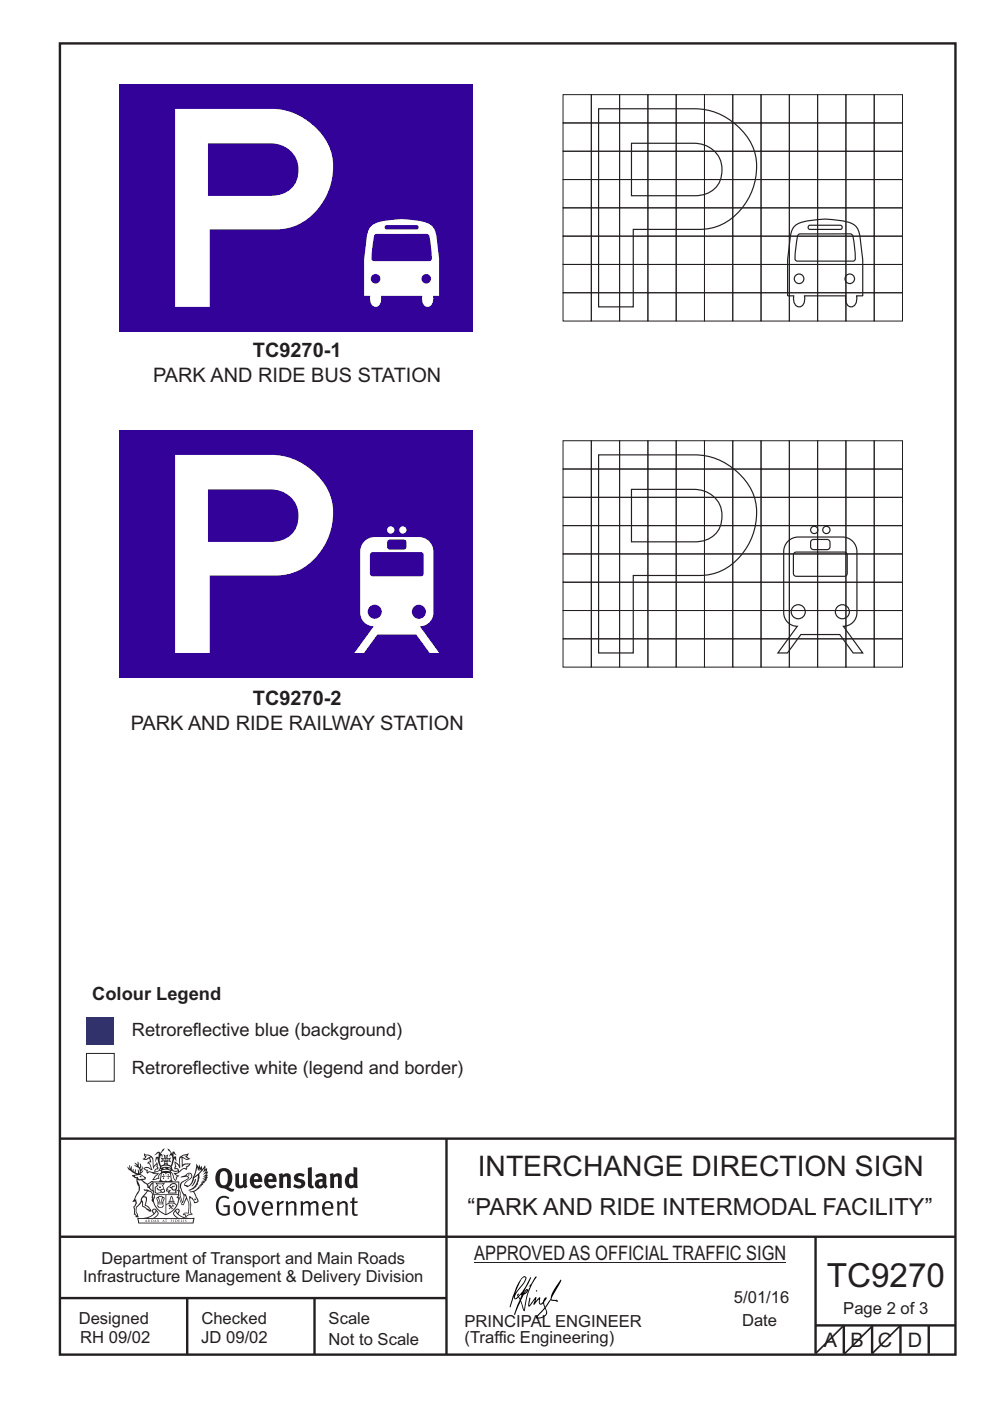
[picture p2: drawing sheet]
<svg xmlns="http://www.w3.org/2000/svg" width="210mm" height="297mm" viewBox="0 0 210 297" stroke-linecap="round" stroke-linejoin="round" font-family="sans-serif">
<g fill="none" stroke="#231f20" stroke-width=".51">
<path d="M12.7 9.2h190v278h-190zM12.7 241.4h189.9M94.7 241.4v45.8M12.7 275.2h82M12.7 262.2h190.1M39.7 275.2v12M66.7 275.2v12M173 262.2v24.8M173 281h29.6M179 281v6M185 281v6M191 281v6"/>
<path d="M197 281v6"/>
</g>
<g fill="#231f20">
<path d="M47 248.5a2.55 2.55 0 0 0 0 2.7l.3 .1a.81 .81 0 0 0 1-.9v-.6a1.04 1.04 0 0 0-1.1-1.5zM46.3 248.1a1.82 1.82 0 0 1 2.1-.2 1.82 1.82 0 0 1 .9 1.9 2.29 2.29 0 0 1-.8 1.9l.7 .3h.5l-.2 .6a2.87 2.87 0 0 1-2-.7 2.12 2.12 0 0 1-1.7-3.1z" fill-rule="evenodd"/>
<path d="M49.9 248.9l.8-.2v2a.46 .46 0 0 0 .2 .6 .46 .46 0 0 0 .7-.2v-2.2l.7-.2v2.4l.2 .5-.6 .4-.2-.3a1.02 1.02 0 0 1-1.2 .2 1.02 1.02 0 0 1-.6-1.1z" fill-rule="evenodd"/>
<path d="M54 249.5l-.1 .5h.9a.49 .49 0 0 0-.2-.6 .49 .49 0 0 0-.6 .1zM53.4 249.2a1.34 1.34 0 0 1 1.6-.3 1.34 1.34 0 0 1 .6 1.5v.2h-1.7a.77 .77 0 0 0 .5 .8 .77 .77 0 0 0 .9-.3l.3 .4a1.59 1.59 0 0 1-2.1 .2 1.59 1.59 0 0 1-.4-2z" fill-rule="evenodd"/>
<path d="M57 249.5l-.1 .5h.9a.49 .49 0 0 0-.2-.6 .49 .49 0 0 0-.6 .1zM56.4 249.2a1.34 1.34 0 0 1 1.6-.3 1.34 1.34 0 0 1 .7 1.5v.2h-1.8a.77 .77 0 0 0 .5 .8 .77 .77 0 0 0 .9-.3l.3 .4a1.59 1.59 0 0 1-2 .2 1.59 1.59 0 0 1-.5-2z" fill-rule="evenodd"/>
<path d="M59.1 248.9l.8-.2 .1 .4a.95 .95 0 0 1 1-.3 .95 .95 0 0 1 .7 .8v2.3h-.8v-2.3a.46 .46 0 0 0-.8 .1v2.2h-.9z" fill-rule="evenodd"/>
<path d="M62.5 249.1a1.75 1.75 0 0 1 2.1-.1l-.2 .5-.6-.2a.43 .43 0 0 0-.6 .3l.4 .3a1.04 1.04 0 0 1 1.2 1.2 1.04 1.04 0 0 1-1.4 .9l-1.2-.4 .3-.6 1 .4 .4-.4a.88 .88 0 0 0-1-.5l-.4-.2-.1-.4z" fill-rule="evenodd"/>
<path d="M65.3 247.6l.8-.2 .1 3.8 .2 .2 .2 .5a.88 .88 0 0 1-1-.1 .88 .88 0 0 1-.3-1z" fill-rule="evenodd"/>
<path d="M67.8 250.6a.43 .43 0 0 0-.1 .7 .43 .43 0 0 0 .7-.1v-.7zM66.8 249.2a1.7 1.7 0 0 1 2.4 .1v1.8l.3 .4-.4 .5-.5-.3a1.03 1.03 0 0 1-1.7-.2 1.03 1.03 0 0 1 .8-1.5h.7v-.4a.8 .8 0 0 0-1.2 .1z" fill-rule="evenodd"/>
<path d="M69.9 248.9l.8-.2 .1 .4a.95 .95 0 0 1 1-.3 .95 .95 0 0 1 .7 .8v2.3h-.8v-2.3a.46 .46 0 0 0-.8 .1v2.2h-.8z" fill-rule="evenodd"/>
<path d="M74.3 249.5a1.48 1.48 0 0 0 0 1.7l.4 .1 .3-.2v-1.5l-.3-.2zM75 247.4l.8 .2 .1 4.3h-.7l-.1-.2a1.26 1.26 0 0 1-1.4 0 1.26 1.26 0 0 1-.6-1.3 1.29 1.29 0 0 1 .5-1.3 1.29 1.29 0 0 1 1.4-.2z" fill-rule="evenodd"/>
<path d="M46.4 253.9a1.72 1.72 0 0 1 2.2 0l-.2 .3a1.24 1.24 0 0 0-1.4-.1 1.24 1.24 0 0 0-.7 1.3 1.49 1.49 0 0 0 1.3 2l.7-.2v-1.3h-.9l-.1-.4h1.4v2a1.93 1.93 0 0 1-2.2-.1 1.93 1.93 0 0 1-.7-2.2l.2-.7z" fill-rule="evenodd"/>
<path d="M50.3 255.2a1.65 1.65 0 0 0 .3 2.2 .99 .99 0 0 0 1-1.5 .78 .78 0 0 0-.4-.8 .78 .78 0 0 0-.9 .1zM50 254.9a1.33 1.33 0 0 1 1.6-.1 1.33 1.33 0 0 1 .5 1.5 1.31 1.31 0 0 1-1.3 1.5 1.31 1.31 0 0 1-1.3-1.6l.1-.5z" fill-rule="evenodd"/>
<path d="M52.5 254.7l.4-.1 .9 2.6 .8-2.5h.5l-1.1 3h-.5z" fill-rule="evenodd"/>
<path d="M56.2 255.2l-.2 .7h1.4a.7 .7 0 0 0-.3-.8 .7 .7 0 0 0-.9 .1zM55.9 255a1.22 1.22 0 0 1 1.5-.2 1.22 1.22 0 0 1 .5 1.5h-1.9a.93 .93 0 0 0 .5 1 .93 .93 0 0 0 1.2-.2l.1 .3a1.43 1.43 0 0 1-1.7 .1 1.43 1.43 0 0 1-.6-1.7z" fill-rule="evenodd"/>
<path d="M58.7 254.8l.4-.2 .1 .5 .4-.3 .6-.2-.2 .6a.66 .66 0 0 0-.8 .6v1.9h-.4z" fill-rule="evenodd"/>
<path d="M60.6 254.8l.4-.2 .1 .5a.94 .94 0 0 1 1-.4 .94 .94 0 0 1 .8 .7v2.3h-.5l-.1-2.5a.81 .81 0 0 0-1.2 .3v2.2h-.4z" fill-rule="evenodd"/>
<path d="M63.7 254.7l.5-.1 .1 .5 .4-.3a.78 .78 0 0 1 1.1 .3 .9 .9 0 0 1 1-.5 .9 .9 0 0 1 .7 .8v2.3h-.4l-.1-2.5a.67 .67 0 0 0-1.1 .3v2.2h-.5v-2.4l-.4-.2-.7 .4v2.2h-.5z" fill-rule="evenodd"/>
<path d="M69 255.2l-.2 .7h1.4a.7 .7 0 0 0-.3-.8 .7 .7 0 0 0-.9 .1zM68.7 255a1.22 1.22 0 0 1 1.5-.2 1.22 1.22 0 0 1 .5 1.5h-1.9a.93 .93 0 0 0 .5 1 .93 .93 0 0 0 1.2-.2l.1 .3a1.44 1.44 0 0 1-1.7 .1 1.44 1.44 0 0 1-.6-1.7z" fill-rule="evenodd"/>
<path d="M71.4 254.8l.5-.2 .1 .5a.94 .94 0 0 1 1-.4 .94 .94 0 0 1 .7 .7v2.3h-.4l-.1-2.5a.81 .81 0 0 0-1.2 .3v2.2h-.5z" fill-rule="evenodd"/>
<path d="M74.7 254l.5-.2v.9h.7l-.1 .4h-.7l.1 2.2 .1 .1h.5l.1 .3a.75 .75 0 0 1-1.2-.6v-2h-.4v-.4h.4z" fill-rule="evenodd"/>
<path d="M30.8 244.9l1.1 .3-.9 .5h-.4l.5-.5zM31.8 245.5l.2-.1a2.44 2.44 0 0 1 .4 2l.1 .4 .7-1-.1 .6 .3 .3a.57 .57 0 0 0-.6 .8l-1-.2-.5 .2 .1-.5-.7-.2 .6-.2 1 .5 .1-.1-.6-1.3-.2-.1 .5-.1zM30.7 244.5l-.2 .4 .3 .4-.6 .4a1.04 1.04 0 0 0 1.4-.1l.2 .7h-.4l-.2 .4a.94 .94 0 0 1 .9 1.1l-.2-.1a1.16 1.16 0 0 0-1.5-.1l.3 .4 .4 .2 .1 .5 .2 .2v-.2a.94 .94 0 0 1 1.1 .2h.9l-1.2 1.2a1.13 1.13 0 0 0 1.2-.2l.4-.1-.1-.4 .5-.7a.83 .83 0 0 0-.6 1.1l-.3-.1-.7 .3 1.1-1.4-.5 .2-.5-.1 1.3-.5-.2-.2-.8 .4v-.3l.2-.2 .3 .1 .1-.3-.2-.4v-.6l-.2-.3-.6 .9v-.7a1.42 1.42 0 0 0-1.7-1.8z" fill-rule="evenodd"/>
<path d="M38.5 245.3l.5-.3 .7-.1-.6 .3 .8 .5h-.3zM38.3 245.5h.2l.1 2a1.69 1.69 0 0 1 1.5-.7l-.7 .5 .1 .5a1.1 1.1 0 0 0-1.5 .6l-.1-.5-.2-.2h-.5l.2-.4-.2-.7a1.42 1.42 0 0 1 .8 1.1l.2-.1zM37.1 246.2l.1 1-.2 .3v.5l.6-.1 .1 .2a.96 .96 0 0 1-1.1-.1l-.1 .1a1.06 1.06 0 0 0 1.3 .2v.1a.72 .72 0 0 1-1 .2l.3 .5 .6 .3-.4 .1-.1 .7-.3-.4-.3-1.1-.4-.4 .4 .9a1.54 1.54 0 0 0 .6 1.2l.2-.3a.58 .58 0 0 1 .5-.7l.1-.2h-.3l-.4-.3 .9-.5a.93 .93 0 0 1 1.1-.5l.1 .2 .2-.1 .1-.5a.99 .99 0 0 0 .7-.9l-1.3 .1-.4 .3v-1.5l.9 .4 .8-.3h-.3l-.5-.4 .4-.7-.7 .2a1.46 1.46 0 0 0-1.3 2.1v.4l-.2-.4z" fill-rule="evenodd"/>
<path d="M35.6 248.9l.2 .1-.1 .4h.3l-.3 .1v.5l-.1-.6h-.3l.3-.1z" fill-rule="evenodd"/>
<path d="M34.6 248.9l.2 .1-.1 .3 .4 .1h-.4v.6l-.1-.5-.3-.1h.3z" fill-rule="evenodd"/>
<path d="M34.3 248.8a.57 .57 0 0 1 .9 .2 .57 .57 0 0 1 .9-.2l.2 1.4-.2 .1a.57 .57 0 0 1-.9-.1 .69 .69 0 0 1-1.1 0zM34.2 248.1l-.3 2.1-.2 .4h2.9l-.1-.4-.3-2.1h-.2v.3l-.8-.1-.9 .1 .1-.3z" fill-rule="evenodd"/>
<path d="M34.2 252.4a.3 .3 0 0 0 .6 0 .3 .3 0 0 0-.6 0zM33.3 251l.3 .3-.3 .3a.79 .79 0 0 0 0 1.3l.8-.2-.1-.3a.55 .55 0 0 1-.7-.6h.1l.1 .3 .4 .1 .8-.2-.4-.7 .4-.3-.7 .1zM33 250.7l1.1 .2 .9-.2-.4 .7 .4 1.1a.56 .56 0 0 1-.8 .3l-.2 .1a.73 .73 0 0 1-.9 .1 .73 .73 0 0 1-.3-.9v-.4l.5-.4z" fill-rule="evenodd"/>
<path d="M35.6 251.9l.7-.5a.58 .58 0 0 1 1-.1 .58 .58 0 0 1-.5 .9l-.2-.3a.43 .43 0 0 1 .6-.3v-.1a.57 .57 0 0 0-.8 .2l-.2-.1-.3 .2 .4 .1a.55 .55 0 0 0 .9 .5v.5h-1.3l.3-.4-.1-.2-.6 .1 .2-.2-.2-.1zM35.4 251.8l-.1 .2a.39 .39 0 0 0 .2 .7l.3-.1-.2 .5h1.9l-.1-.8a.86 .86 0 0 0-.1-1.4 .86 .86 0 0 0-1.3 .4z" fill-rule="evenodd"/>
<path d="M36 254.8h.8v.2h-.8zM36.4 253.8l.2 .8h-.4zM36.4 253.5l-.3 .5-.1 .6h-.2v.4l-.7 .4 .1 .2a1.48 1.48 0 0 1 2.2 .1l.2-.1-.6-.5v-.5h-.2l-.1-.6z" fill-rule="evenodd"/>
<path d="M35.8 255.4l.3 .1 .2 .3 .3-.2-.2-.2a.38 .38 0 0 1 .4 .5l-.1-.2-.3 .3 .3 .2-.3 .2-.1-.3-.4 .3-.1-.2 .4-.3-.2-.1-.1 .1z" fill-rule="evenodd"/>
<path d="M34.5 254h.2v.2l-.3 .6h-.1zM33.6 255.3h.9v.2a.55 .55 0 0 1-.8 .4v-.2h-.2zM33.4 254h.2l.2 .8h-.2zM33.6 255h.8l.1 .1-.8 .1zM33.8 253.7h.5l-.2 1.1h-.2zM33.3 253.8l-.1 .3 .3 1.2a.48 .48 0 0 0-.1 .5 .48 .48 0 0 0 .4 .3l.6-.1a.49 .49 0 0 0 .2-.7l.3-1.2-.1-.3a1.42 1.42 0 0 0-1.5 0z" fill-rule="evenodd"/>
<path d="M33.6 251.6h.5l.1 .3h-.4z" fill-rule="evenodd"/>
<path d="M41.3 250.1l.3-.2-.2 .9-.6 .7h-.2l.5-.7z" fill-rule="evenodd"/>
<path d="M39.7 249l.3-.2 .5 .2a.88 .88 0 0 1-.6 1.1 1.22 1.22 0 0 0-.8 1.3l.5 .2a.72 .72 0 0 0 .9-.4l.5-.8 .2-.6 .8-.6v.3a2.85 2.85 0 0 1-2 2.8l.1 .1a2.13 2.13 0 0 0 1.9-1.5l-.1-.2a2.01 2.01 0 0 0 .3-1.8l1.2-1.3-.4 1 .7-.5-.7 1 .8-.4-.8 .8 .7-.1-.9 .5 .8-.1-.8 .4h.7l-.8 .3 .3 .2h-.4l.2 .4-.4-.1 .2 .3h-.4l.1 .3h-.1a2.16 2.16 0 0 1-2 1l.1 .2h.4a.76 .76 0 0 1 .7 .7l.5 1.2-.6 .2a1.45 1.45 0 0 0-1.2-1.3l.3 1.8-.1 1.9 .4 .2a1.07 1.07 0 0 0-1.2 .4v-.3l-.5-.2a.87 .87 0 0 1 1-.1l.1-.7a4.4 4.4 0 0 0-.6-3.1l-.1-.3h-.2a2.16 2.16 0 0 1-.7-2.2l.3-.3 1.2-.8a.55 .55 0 0 0-.4-.7zM37.8 252.4a.76 .76 0 0 1 .3 1.1l.6 1.6 .4-1.7 .2 .1a.61 .61 0 0 1-.1 .9l-.3 .9h-.2l-.7-1.6-.3 .1a1.18 1.18 0 0 0 .1-1.4zM41.8 247.5l.2 .8 .3-.6v.6l.3-.5a1.9 1.9 0 0 1-1.1 1.4l-.3 .3zM38.2 249.6l1.4-.1 .2 .1v.3l-.5 .3a1.26 1.26 0 0 0-1 1.9l.2 .7a1.84 1.84 0 0 1 .2 2l-.4-1.3a.96 .96 0 0 0-.4-1.3l-.4 .3a.78 .78 0 0 1-.1 1.3l.2 .2h.4l.4 1.1a.38 .38 0 0 0 .2 .4 .38 .38 0 0 0 .4-.1l.6-1.2a2.94 2.94 0 0 1 .3 2.5v.5l-.8-.1-.3 .4v.2l.4-.1 .1 .4 .2 .1a1.02 1.02 0 0 1 1.3-.5l-.1-.4-.3-.1 .2-1.7-.3-1.4 .1 .1a1.14 1.14 0 0 1 .7 .9 .63 .63 0 0 0 .9-.2 .63 .63 0 0 0-.2-.8l-.6-1.3 .9-.6 .2-.3 .2-.1v-.2h.3l-.1-.3h.4l-.1-.3 .5-.1-.2-.2 .5-.4 .1-.2-.3 .1 .5-.6-.3 .1 .3-.6-.4 .1 .4-.5v-.3l-.3 .2 .1-.6v-.3l-.4 .3-.1-.8-.5 .8-.2-.7-.2 .5-.3-.8-.1 .6-.5-.8-.1 1.4-.7 1.9a1.81 1.81 0 0 1-.9 1.4l-.6-.2a1.75 1.75 0 0 1 1.1-1.2 .75 .75 0 0 0 .1-1.3 .75 .75 0 0 0-1.2 .5z" fill-rule="evenodd"/>
<path d="M41.2 254.2l.3-.1 .1 .3h-.4z" fill-rule="evenodd"/>
<path d="M29.4 258.4h11.6l-.2 .8h-11.3zM31.3 258.2l.5-.1a2.48 2.48 0 0 0 1.4-1.3l.2 .6-.5 .5-.4 .3zM32.5 256.6l.3-.2 .2 .2-.3 .6zM37.2 256.8a2.65 2.65 0 0 0 1.8 1.4h-1.1l-.5-.3-.5-.5zM37.4 256.6l.2-.2 .3 .2-.3 .6zM29.2 258.2l.1 1.2h11.7l.3-1.1-.2-.1a4.1 4.1 0 0 1-3.3-.9l.3-.4-.1-.5a1.06 1.06 0 0 0-1.3 .9l.2 .4 .6 .5h-4.7l.3-.1a.84 .84 0 0 0 .6-.7 .84 .84 0 0 0-.5-.9l-.3-.2-.5 .1-.1 .5 .3 .4a4.2 4.2 0 0 1-3.4 .9z" fill-rule="evenodd"/>
<path d="M31 258.7l.1 .2h-.2zM31 258.6l-.3 .5 .4-.1 .2 .1z" fill-rule="evenodd"/>
<path d="M31.3 258.6h.2v.4a.25 .25 0 0 0 .3-.1 .25 .25 0 0 0-.1-.3h.1a.29 .29 0 0 1 0 .4 .29 .29 0 0 1-.4 0 .29 .29 0 0 1 0-.4z" fill-rule="evenodd"/>
<path d="M32.2 258.6a.22 .22 0 0 1 .3 .2 .22 .22 0 0 1-.3 .2zM32 258.6v.5a.33 .33 0 0 0 .5-.1 .33 .33 0 0 0 0-.4 .33 .33 0 0 0-.5 0z" fill-rule="evenodd"/>
<path d="M32.9 258.7l.1 .2h-.2zM32.9 258.6l-.2 .5 .3-.1 .2 .1z" fill-rule="evenodd"/>
<path d="M33.3 258.6h.2v.2l.3-.2-.2 .2 .2 .3-.3-.2-.1 .2h-.1l.2-.3z" fill-rule="evenodd"/>
<path d="M34.7 258.7l.1 .2h-.2zM34.7 258.6l-.3 .5 .4-.1 .2 .1z" fill-rule="evenodd"/>
<path d="M35 258.6h.4h-.1v.5h-.2l.1-.5z" fill-rule="evenodd"/>
<path d="M36.2 258.6h.3h-.2v.2h.2h-.2l.1 .3h-.2z" fill-rule="evenodd"/>
<path d="M36.7 258.6h.2v.5h-.2z" fill-rule="evenodd"/>
<path d="M37.3 258.6a.22 .22 0 0 1 .3 .2 .22 .22 0 0 1-.3 .2zM37.1 258.6v.5a.33 .33 0 0 0 .5-.1 .33 .33 0 0 0 0-.4 .33 .33 0 0 0-.5 0z" fill-rule="evenodd"/>
<path d="M37.8 258.6h.3h-.1v.2h.1h-.1v.2l.1 .1h-.3z" fill-rule="evenodd"/>
<path d="M38.3 258.6h.3l-.1 .4 .2 .1h-.4z" fill-rule="evenodd"/>
<path d="M38.9 258.6h.2v.5h-.2z" fill-rule="evenodd"/>
<path d="M39.3 258.6h.2l-.2 .1 .2 .2-.1 .2h-.1v-.2l.2 .1z" fill-rule="evenodd"/>
<path d="M34.2 247.4a1.51 1.51 0 0 1 2 .2 2.67 2.67 0 0 0-2.1 0zM35.7 247.6l.4 .2 .1 .2-.4-.1zM34.6 247.7l.4-.1 .2 .2h-.4zM34 247.9l.3 .1-.3 .1zM34.9 246.9l.3-.2 .2 .2zM34.9 245.7h.2v.4h-.2zM35 245.1l.2 .2 .2-.2-.1 .4h-.2zM35.1 246.3h.2l.1 .4-.2-.2-.2 .2zM35.3 245.7h.2v.4h-.2zM34.4 245.7l.3 .1v.2l-.3 .1 .2-.2zM35.7 245.8l.3-.1-.2 .2 .2 .2-.4-.1zM32.7 244.9l1-.5-.1 1-.2-.1-.4 .1-.2 1.1 .5-1 .2 .9a1.84 1.84 0 0 1 .3 1.7l.4 .1a2.48 2.48 0 0 1 2.2 .1l.2-.3-.2-.7 .7-1.7 .4 .6-.2-1-.2-.1-.2 .3v-.9l.6 .4-.6-.7h-.3l-.1 .4-.5-.8-.5-.3 .2 .4 .5 .6-.4 .7 .4-.3a2.06 2.06 0 0 1 0 2.2l-.6-.2-.1-.6 .1-.1 .8 .2-.4-.5 .4-.5-.7 .2-.2-.2 .2-.7-.5 .4-.5-.4 .2 .7-.2 .2-.7-.2 .4 .5-.4 .5 .7-.2 .2 .1-.2 .6-.5 .2a2.02 2.02 0 0 1 0-2.2l.3 .5-.1-.6-.3-.1 .8-1.2-.5 .3-.4 .7-.2-.3a.8 .8 0 0 0-.8 .5z" fill-rule="evenodd"/>
<path d="M29.2 250.1l.3 .2a.61 .61 0 0 1 .8 .3l.3 .2a.8 .8 0 0 1 .6 1l.4 .1 .5 .6a1 1 0 0 1 .5 1l-.1 .7v-.5h-.1a.96 .96 0 0 0-.8-1.3l-.3-.2h-.6l-.1-.1-.2 .1 .2 .3h.5l-1.1 1.4-.2 .9-.4 .6a1.33 1.33 0 0 0-.5 1.8l.2 .5a1.26 1.26 0 0 1-.5-1.4l-.1-.4a1.56 1.56 0 0 0 .4-1.7l-.3 .2 .2-.5a3.2 3.2 0 0 0 .7-3zM30.4 253.9h.4a2.06 2.06 0 0 1-.1 1.6l.7 .5 .4 .5-.6-.2-.8-.6-.1-.9a.51 .51 0 0 1 .1-.9zM28.6 249.3a1.52 1.52 0 0 1 2.1 .6l-1.1 .1-.2-.1-.2-.4-.4 .1zM27.5 247v.8l-.3-.4-.2 .1a3.1 3.1 0 0 0 2 1.5l-1 .1 .5 .6 .5 .1v1.1a1.84 1.84 0 0 1-.2 2.5l-.4 .9-.4 .4 .3 .1 .4-.1 .1 .4-.2 .5-.3 .2 .1 1.8 .2-.1 .2 .6h.2l.4-.1-.1-.5a1.3 1.3 0 0 1-.1-1.6l.8-1.1 .2 1.1 .6 .2 .4 .6 .2-.2 .2 .4 .5-.1a1.85 1.85 0 0 0-1.2-1.3l.1-.3a1.39 1.39 0 0 0 0-1.5h-.5l.5-.6a.66 .66 0 0 1 .9-.4 .66 .66 0 0 1 .3 .9l-.1 .4h.2v.1l-.2 .3 .2 .5 .2-.3a2.24 2.24 0 0 0 .1-2.2 .73 .73 0 0 1-.7-.6 .73 .73 0 0 1 .5-.8l.1-.2a.94 .94 0 0 0-.9 .8 .48 .48 0 0 1-.1-.5 .48 .48 0 0 1 .5-.3l.5-.3a.51 .51 0 0 0-.8 .2l-.5 .3-1-.8 .6-.1 .1-.5-1.1-.7 .5-.4v-.4l-.5 .5 .1-.2a.69 .69 0 0 0 .2-1.1v.5l-.3 .2 .1-1.1-.3-.2 .1 .6-.1 .2-.4-1.2v.6l-.7-.3 .6 .6-.6-.2 .2 .3a1 1 0 0 1 .8 1.5l-.2-.8v.8l-.5-.2-.1-.7-.2 .6-.2-.1v-.6l-.2 .4-.2-.2 .1-.7-.2 .5z" fill-rule="evenodd"/>
<path d="M29.5 249.5l.3-.2 .3 .3z" fill-rule="evenodd"/>
<path d="M32.4 250.5h5.6v2l-.2-.1v-1.7h-5.2v2.5h5.2v-.8l.1 .2-.1 1.1v-.3h-2.5v4a4.1 4.1 0 0 0 2.6-3.6l.1-.1a4 4 0 0 1-2.8 3.9 4.2 4.2 0 0 1-2.8-4.7l.1 1.3 .1-.1a3.8 3.8 0 0 0 2.5 3.3v-4h-2.5l-.2-.9z" fill-rule="evenodd"/>
<circle cx="40" cy="249.1" r=".17"/>
</g>
<path d="M100.6 267.7h66.2" fill="none" stroke="#231f20" stroke-width=".21"/>
<g fill="#000">
<path d="M111.6 273.7l.2-.2-.5 .7zM110.4 274.5l.2 .1-.3 .8-.2-.5zM110.9 270.9h.5a9.3 9.3 0 0 1-2 3.1l-.1 .3 1-2.5zM110.6 271a14.7 14.7 0 0 0-2.2 4.9l-.3 1.2 .1 .1 .8-2.3a.42 .42 0 0 0 .2 .6 .42 .42 0 0 0 .6-.3l.2-.1 .2 .5-1.1 3.2h.2l1.1-2.9 .6 1.9 .2 .2 .2-.5a13.5 13.5 0 0 1 2-6.2l.4-.5-.1-.2-1.6 2.1 .4-.1a14.9 14.9 0 0 0-1.3 5.1l-.4-1.1a1.39 1.39 0 0 1 .2-1.9l.1-.2a.92 .92 0 0 0 .8-1.2 .75 .75 0 0 0-.8 .7l-.1 .2 1.6-3.4h-.1l-.4 .7a10.5 10.5 0 0 1-2.2 3.3l.2-.5a.32 .32 0 0 0-.4 .2 .32 .32 0 0 0 .1 .4l-.5 .4a3.2 3.2 0 0 1 1.1-2.3l.5-.6a2.49 2.49 0 0 0 .7-1.6l-.4-.2z" fill-rule="evenodd"/>
<path d="M113.7 273.6l.3 .2h-.3z" fill-rule="evenodd"/>
<path d="M115.6 277.5a1.15 1.15 0 0 1 .1 1.3 1.15 1.15 0 0 1-1.2 .5l-.6 .1zM112.2 275.2l-.2 1.6 .2 .2 1.2-1.5-.2 1.1 1.1-1.1a.94 .94 0 0 0 .4 1.1l.5-.3 .3 .9-1.2 1.3a.98 .98 0 0 0-.5 1 1.9 1.9 0 0 0 2.3-1.3l-.1-.2a1.02 1.02 0 0 1 .2-1.4l.6-1 1.5 .3-.2-.4v.2l-1.1-.1v-.3l2-3.6 .1-.2-.2-.2-1.7 2.8a6.6 6.6 0 0 1-1.6 2.9l-.1-.2a1.01 1.01 0 0 1 .4-1.4l.1-.2-.3-.1-.4 .4-.1 .5-.6 .4-.1-.4 .1-.9-.2-.1-.9 1 .3-1h-.2l-1.4 1.8 .3-1.5v-.1z" fill-rule="evenodd"/>
</g>
<path d="M179 281l-6 6M185 281.2l-6 5.9M191 281l-6 6" fill="none" stroke="#231f20" stroke-width=".35"/>
<path d="M25.4 17.8h75v52.5h-75z" fill="#330299"/>
<path d="M78.7 48a5.2 5.2 0 0 0-1 3l-.5 4.1v7.5l1.3 .1a1.79 1.79 0 0 0 1.2 2.4 1.36 1.36 0 0 0 1.2-1.5l-.1-.9h8.8a1.77 1.77 0 0 0 1.1 2.4 1.4 1.4 0 0 0 1.2-1.5v-.9h1.3v-3.5a33.6 33.6 0 0 0-1.1-10.6 3.3 3.3 0 0 0-2.5-1.6 18.2 18.2 0 0 0-10.4 .6zM89.4 59.1a1.01 1.01 0 0 1 2 0 1.01 1.01 0 0 1-2 0zM78.6 59.1a1.05 1.05 0 0 1 2.1 0 1.05 1.05 0 0 1-2.1 0zM79.4 49.8l.4-.2h10.7l.6 .5a20.1 20.1 0 0 1 .4 5l-.4 .3-12.1-.1-.2-.4 .1-1.4zM81.8 47.8h6.6a.45 .45 0 0 1 .4 .4 .45 .45 0 0 1-.4 .4h-6.5a.46 .46 0 0 1-.3-.3 .46 .46 0 0 1 .2-.5z" fill-rule="evenodd" fill="#fff"/>
<g fill="none" stroke="#231f20" stroke-width=".25">
<path d="M168.5 48a5.4 5.4 0 0 1 3.3-1.2 17.9 17.9 0 0 1 9.2 .8 3.2 3.2 0 0 1 1.4 2.4 69.6 69.6 0 0 1 .6 12.5l-.1 .2h-1.2a1.79 1.79 0 0 1-1.2 2.4 1.37 1.37 0 0 1-1.2-1.5l.1-.9h-8.8a1.77 1.77 0 0 1-1.1 2.4 1.39 1.39 0 0 1-1.2-1.5l.1-.9-1.3-.1-.1-7.5 .4-2.9a8.2 8.2 0 0 1 1.1-4.2zM169.3 49.8l.4-.2h10.7l.5 .5a20.1 20.1 0 0 1 .4 5l-.4 .3-12-.1-.3-.4 .1-1.4zM171.6 47.8h6.7a.45 .45 0 0 1 .3 .4 .45 .45 0 0 1-.3 .4h-6.5a.46 .46 0 0 1-.4-.3 .46 .46 0 0 1 .2-.5z"/>
<circle cx="169.5" cy="59.1" r="1.01"/>
<circle cx="180.2" cy="59.1" r="1.01"/>
</g>
<g fill="none" stroke="#231f20" stroke-width=".21">
<path d="M119.4 20.1h6v6h-6zM119.4 26.1h6v6h-6zM119.4 32.1h6v6h-6zM119.4 38.1h6v6h-6zM125.4 20.1h6v6h-6zM125.4 26.1h6v6h-6zM125.4 32.1h6v6h-6zM125.4 38.1h6v6h-6zM131.4 20.1h6v6h-6zM131.4 26.1h6v6h-6zM131.4 32.1h6v6h-6zM131.4 38.1h6v6h-6z"/>
<path d="M137.4 20.1h6v6h-6zM137.4 26.1h6v6h-6zM137.4 32.1h6v6h-6zM137.4 38.1h6v6h-6zM143.4 20.1h6v6h-6zM143.4 26.1h6v6h-6zM143.4 32.1h6v6h-6zM143.4 38.1h6v6h-6zM149.4 20.1h6v6h-6zM149.4 26.1h6v6h-6zM149.4 32.1h6v6h-6zM149.4 38.1h6v6h-6z"/>
<path d="M155.4 20.1h6v6h-6zM155.4 26.1h6v6h-6zM155.4 32.1h6v6h-6zM155.4 38.1h6v6h-6zM161.4 20.1h6v6h-6zM161.4 26.1h6v6h-6zM161.4 32.1h6v6h-6zM161.4 38.1h6v6h-6zM167.4 20.1h6v6h-6zM167.4 26.1h6v6h-6zM167.4 32.1h6v6h-6zM167.4 38.1h6v6h-6z"/>
<path d="M173.4 20.1h6v6h-6zM173.4 26.1h6v6h-6zM173.4 32.1h6v6h-6zM173.4 38.1h6v6h-6zM179.4 20.1h6v6h-6zM179.4 26.1h6v6h-6zM179.4 32.1h6v6h-6zM179.4 38.1h6v6h-6zM185.4 20.1h6v6h-6zM185.4 26.1h6v6h-6zM185.4 32.1h6v6h-6zM185.4 38.1h6v6h-6z"/>
<path d="M119.4 44.1h6v6h-6zM119.4 50.1h6v6h-6zM119.4 56.1h6v6h-6zM125.4 44.1h6v6h-6zM125.4 50.1h6v6h-6zM125.4 56.1h6v6h-6zM131.4 44.1h6v6h-6zM131.4 50.1h6v6h-6zM131.4 56.1h6v6h-6zM137.4 44.1h6v6h-6zM137.4 50.1h6v6h-6zM137.4 56.1h6v6h-6z"/>
<path d="M143.4 44.1h6v6h-6zM143.4 50.1h6v6h-6zM143.4 56.1h6v6h-6zM149.4 44.1h6v6h-6zM149.4 50.1h6v6h-6zM149.4 56.1h6v6h-6zM155.4 44.1h6v6h-6zM155.4 50.1h6v6h-6zM155.4 56.1h6v6h-6zM161.4 44.1h6v6h-6zM161.4 50.1h6v6h-6zM161.4 56.1h6v6h-6z"/>
<path d="M167.4 44.1h6v6h-6zM167.4 50.1h6v6h-6zM167.4 56.1h6v6h-6zM173.4 44.1h6v6h-6zM173.4 50.1h6v6h-6zM173.4 56.1h6v6h-6zM179.4 44.1h6v6h-6zM179.4 50.1h6v6h-6zM179.4 56.1h6v6h-6zM185.4 44.1h6v6h-6zM185.4 50.1h6v6h-6zM185.4 56.1h6v6h-6z"/>
<path d="M119.4 62.1h6v6h-6zM125.4 62.1h6v6h-6zM131.4 62.1h6v6h-6zM137.4 62.1h6v6h-6zM143.4 62.1h6v6h-6zM149.4 62.1h6v6h-6zM155.4 62.1h6v6h-6zM161.4 62.1h6v6h-6zM167.4 62.1h6v6h-6zM173.4 62.1h6v6h-6zM179.4 62.1h6v6h-6zM185.4 62.1h6v6h-6z"/>
</g>
<path d="M25.4 91.2h75v52.5h-75z" fill="#330299"/>
<g fill="#fff">
<path d="M77.3 114.8l-.8 1.2-.1 .9v13a2.88 2.88 0 0 0 2.9 2.9l-4.1 5.6h2l2.8-3.9h8.3l2.8 3.9h2.1l-4.2-5.6a2.88 2.88 0 0 0 2.9-2.9v-13a3.1 3.1 0 0 0-3.1-3h-9.3l-1.4 .3zM78 129.7a1.5 1.5 0 0 0 3 0 1.5 1.5 0 0 0-3 0zM87.4 129.7a1.49 1.49 0 0 0 2.9 0 1.49 1.49 0 0 0-2.9 0zM78.6 117.2l.5-.1h10.3l.3 .1 .2 .5v4l-.2 .3-.4 .2h-10.4l-.3-.2-.1-.4v-3.9zM82.3 114.6l-.2 .4v1.1l.5 .4h3l.4-.1 .2-.3v-1.3l-.4-.4h-3.1z" fill-rule="evenodd"/>
<circle cx="82.9" cy="112.4" r=".77"/>
<circle cx="85.4" cy="112.4" r=".77"/>
</g>
<g fill="none" stroke="#231f20" stroke-width=".25">
<path d="M167.1 114.8l.8-.6 1.4-.3h9.4a3.1 3.1 0 0 1 3.1 3v13a2.88 2.88 0 0 1-2.9 2.9l4.1 5.6h-2l-2.9-3.9h-8.2l-2.9 3.9h-2l4.1-5.6a2.88 2.88 0 0 1-2.9-2.9v-13l.2-.9zM168.5 117.2l.4-.2 10.3 .1 .4 .3 .1 .3v4l-.2 .3-.4 .2h-10.4l-.2-.2-.2-.4v-3.9zM172.1 114.6l.4-.2h3.1l.4 .4v1.3l-.3 .4h-.3h-3l-.4-.4-.1-1.1z"/>
<circle cx="172.7" cy="112.4" r=".77"/>
<circle cx="175.3" cy="112.4" r=".77"/>
<circle cx="169.3" cy="129.7" r="1.49"/>
<circle cx="178.7" cy="129.7" r="1.49"/>
</g>
<g fill="none" stroke="#231f20" stroke-width=".21">
<path d="M119.4 93.4h6v6h-6zM119.4 99.4h6v6h-6zM125.4 93.4h6v6h-6zM125.4 99.4h6v6h-6zM131.4 93.4h6v6h-6zM131.4 99.4h6v6h-6zM137.4 93.4h6v6h-6zM137.4 99.4h6v6h-6zM143.4 93.4h6v6h-6zM143.4 99.4h6v6h-6zM149.4 93.4h6v6h-6zM149.4 99.4h6v6h-6z"/>
<path d="M155.4 93.4h6v6h-6zM155.4 99.4h6v6h-6zM161.4 93.4h6v6h-6zM161.4 99.4h6v6h-6zM167.4 93.4h6v6h-6zM167.4 99.4h6v6h-6zM173.4 93.4h6v6h-6zM173.4 99.4h6v6h-6zM179.4 93.4h6v6h-6zM179.4 99.4h6v6h-6zM185.4 93.4h6v6h-6zM185.4 99.4h6v6h-6z"/>
<path d="M119.4 105.4h6v6h-6zM119.4 111.4h6v6h-6zM119.4 117.4h6v6h-6zM125.4 105.4h6v6h-6zM125.4 111.4h6v6h-6zM125.4 117.4h6v6h-6zM131.4 105.4h6v6h-6zM131.4 111.4h6v6h-6zM131.4 117.4h6v6h-6zM137.4 105.4h6v6h-6zM137.4 111.4h6v6h-6zM137.4 117.4h6v6h-6z"/>
<path d="M143.4 105.4h6v6h-6zM143.4 111.4h6v6h-6zM143.4 117.4h6v6h-6zM149.4 105.4h6v6h-6zM149.4 111.4h6v6h-6zM149.4 117.4h6v6h-6zM155.4 105.4h6v6h-6zM155.4 111.4h6v6h-6zM155.4 117.4h6v6h-6zM161.4 105.4h6v6h-6zM161.4 111.4h6v6h-6zM161.4 117.4h6v6h-6z"/>
<path d="M167.4 105.4h6v6h-6zM167.4 111.4h6v6h-6zM167.4 117.4h6v6h-6zM173.4 105.4h6v6h-6zM173.4 111.4h6v6h-6zM173.4 117.4h6v6h-6zM179.4 105.4h6v6h-6zM179.4 111.4h6v6h-6zM179.4 117.4h6v6h-6zM185.4 105.4h6v6h-6zM185.4 111.4h6v6h-6zM185.4 117.4h6v6h-6z"/>
<path d="M119.4 123.4h6v6h-6zM119.4 129.4h6v6h-6zM119.4 135.4h6v6h-6zM125.4 123.4h6v6h-6zM125.4 129.4h6v6h-6zM125.4 135.4h6v6h-6zM131.4 123.4h6v6h-6zM131.4 129.4h6v6h-6zM131.4 135.4h6v6h-6zM137.4 123.4h6v6h-6zM137.4 129.4h6v6h-6zM137.4 135.4h6v6h-6z"/>
<path d="M143.4 123.4h6v6h-6zM143.4 129.4h6v6h-6zM143.4 135.4h6v6h-6zM149.4 123.4h6v6h-6zM149.4 129.4h6v6h-6zM149.4 135.4h6v6h-6zM155.4 123.4h6v6h-6zM155.4 129.4h6v6h-6zM155.4 135.4h6v6h-6zM161.4 123.4h6v6h-6zM161.4 129.4h6v6h-6zM161.4 135.4h6v6h-6z"/>
<path d="M167.4 123.4h6v6h-6zM167.4 129.4h6v6h-6zM167.4 135.4h6v6h-6zM173.4 123.4h6v6h-6zM173.4 129.4h6v6h-6zM173.4 135.4h6v6h-6zM179.4 123.4h6v6h-6zM179.4 129.4h6v6h-6zM179.4 135.4h6v6h-6zM185.4 123.4h6v6h-6zM185.4 129.4h6v6h-6zM185.4 135.4h6v6h-6z"/>
</g>
<path d="M18.3 215.6h5.9v5.9h-5.9z" fill="#2e3092"/>
<path d="M18.3 223.3h5.9v5.9h-5.9z" fill-rule="evenodd" fill="#fff" stroke="#231f20" stroke-width=".21"/>
<g font-size="42" fill="#fff">
<text x="37.1" y="65.1">P</text>
<text x="37.1" y="138.4">P</text>
</g>
<g font-size="42" fill="#231f20">
<text x="127" y="65.1">P</text>
<text x="127" y="138.4">P</text>
</g>
<text font-size="7.1" fill="#231f20" x="175.4" y="272.8">TC9270</text>
<text font-size="6" fill="#231f20" x="101.3" y="249.3">INTERCHANGE DIRECTION SIGN</text>
<text font-size="5" fill="#231f20" x="99.2" y="257.6">“PARK AND RIDE INTERMODAL FACILITY”</text>
<g font-size="4.2" fill="#231f20">
<text x="53.6" y="75.7">TC9270-1</text>
<text x="32.5" y="80.9">PARK AND RIDE BUS STATION</text>
<text x="53.6" y="149.5">TC9270-2</text>
<text x="27.7" y="154.7">PARK AND RIDE RAILWAY STATION</text>
<text x="100.6" y="267.2">APPROVED AS OFFICIAL TRAFFIC SIGN</text>
<text x="174.7" y="285.6">A</text>
<text x="180.4" y="285.6">B</text>
<text x="186.2" y="285.5">C</text>
<text x="192.5" y="285.5">D</text>
</g>
<g font-size="3.9" fill="#231f20">
<text x="19.6" y="212">Colour Legend</text>
<text x="28" y="219.6">Retroreflective blue (background)</text>
<text x="28" y="227.8">Retroreflective white (legend and border)</text>
</g>
<g font-size="3.5" fill="#231f20">
<text x="21.5" y="267.9">Department of Transport and Main Roads</text>
<text x="17.7" y="271.8">Infrastructure Management &amp; Delivery Division</text>
<text x="16.7" y="280.7">Designed</text>
<text x="42.7" y="280.7">Checked</text>
<text x="69.7" y="280.7">Scale</text>
<text x="98.5" y="281.4">PRINCIPAL ENGINEER</text>
<text x="155.7" y="276.2">5/01/16</text>
<text x="157.4" y="281.2">Date</text>
<text x="178.9" y="278.6">Page 2 of 3</text>
<text x="17" y="284.8">RH 09/02</text>
<text x="42.7" y="284.8">JD 09/02</text>
<text x="69.7" y="285.2">Not to Scale</text>
<text x="98.5" y="284.8">(Traffic Engineering)</text>
</g>
</svg>
